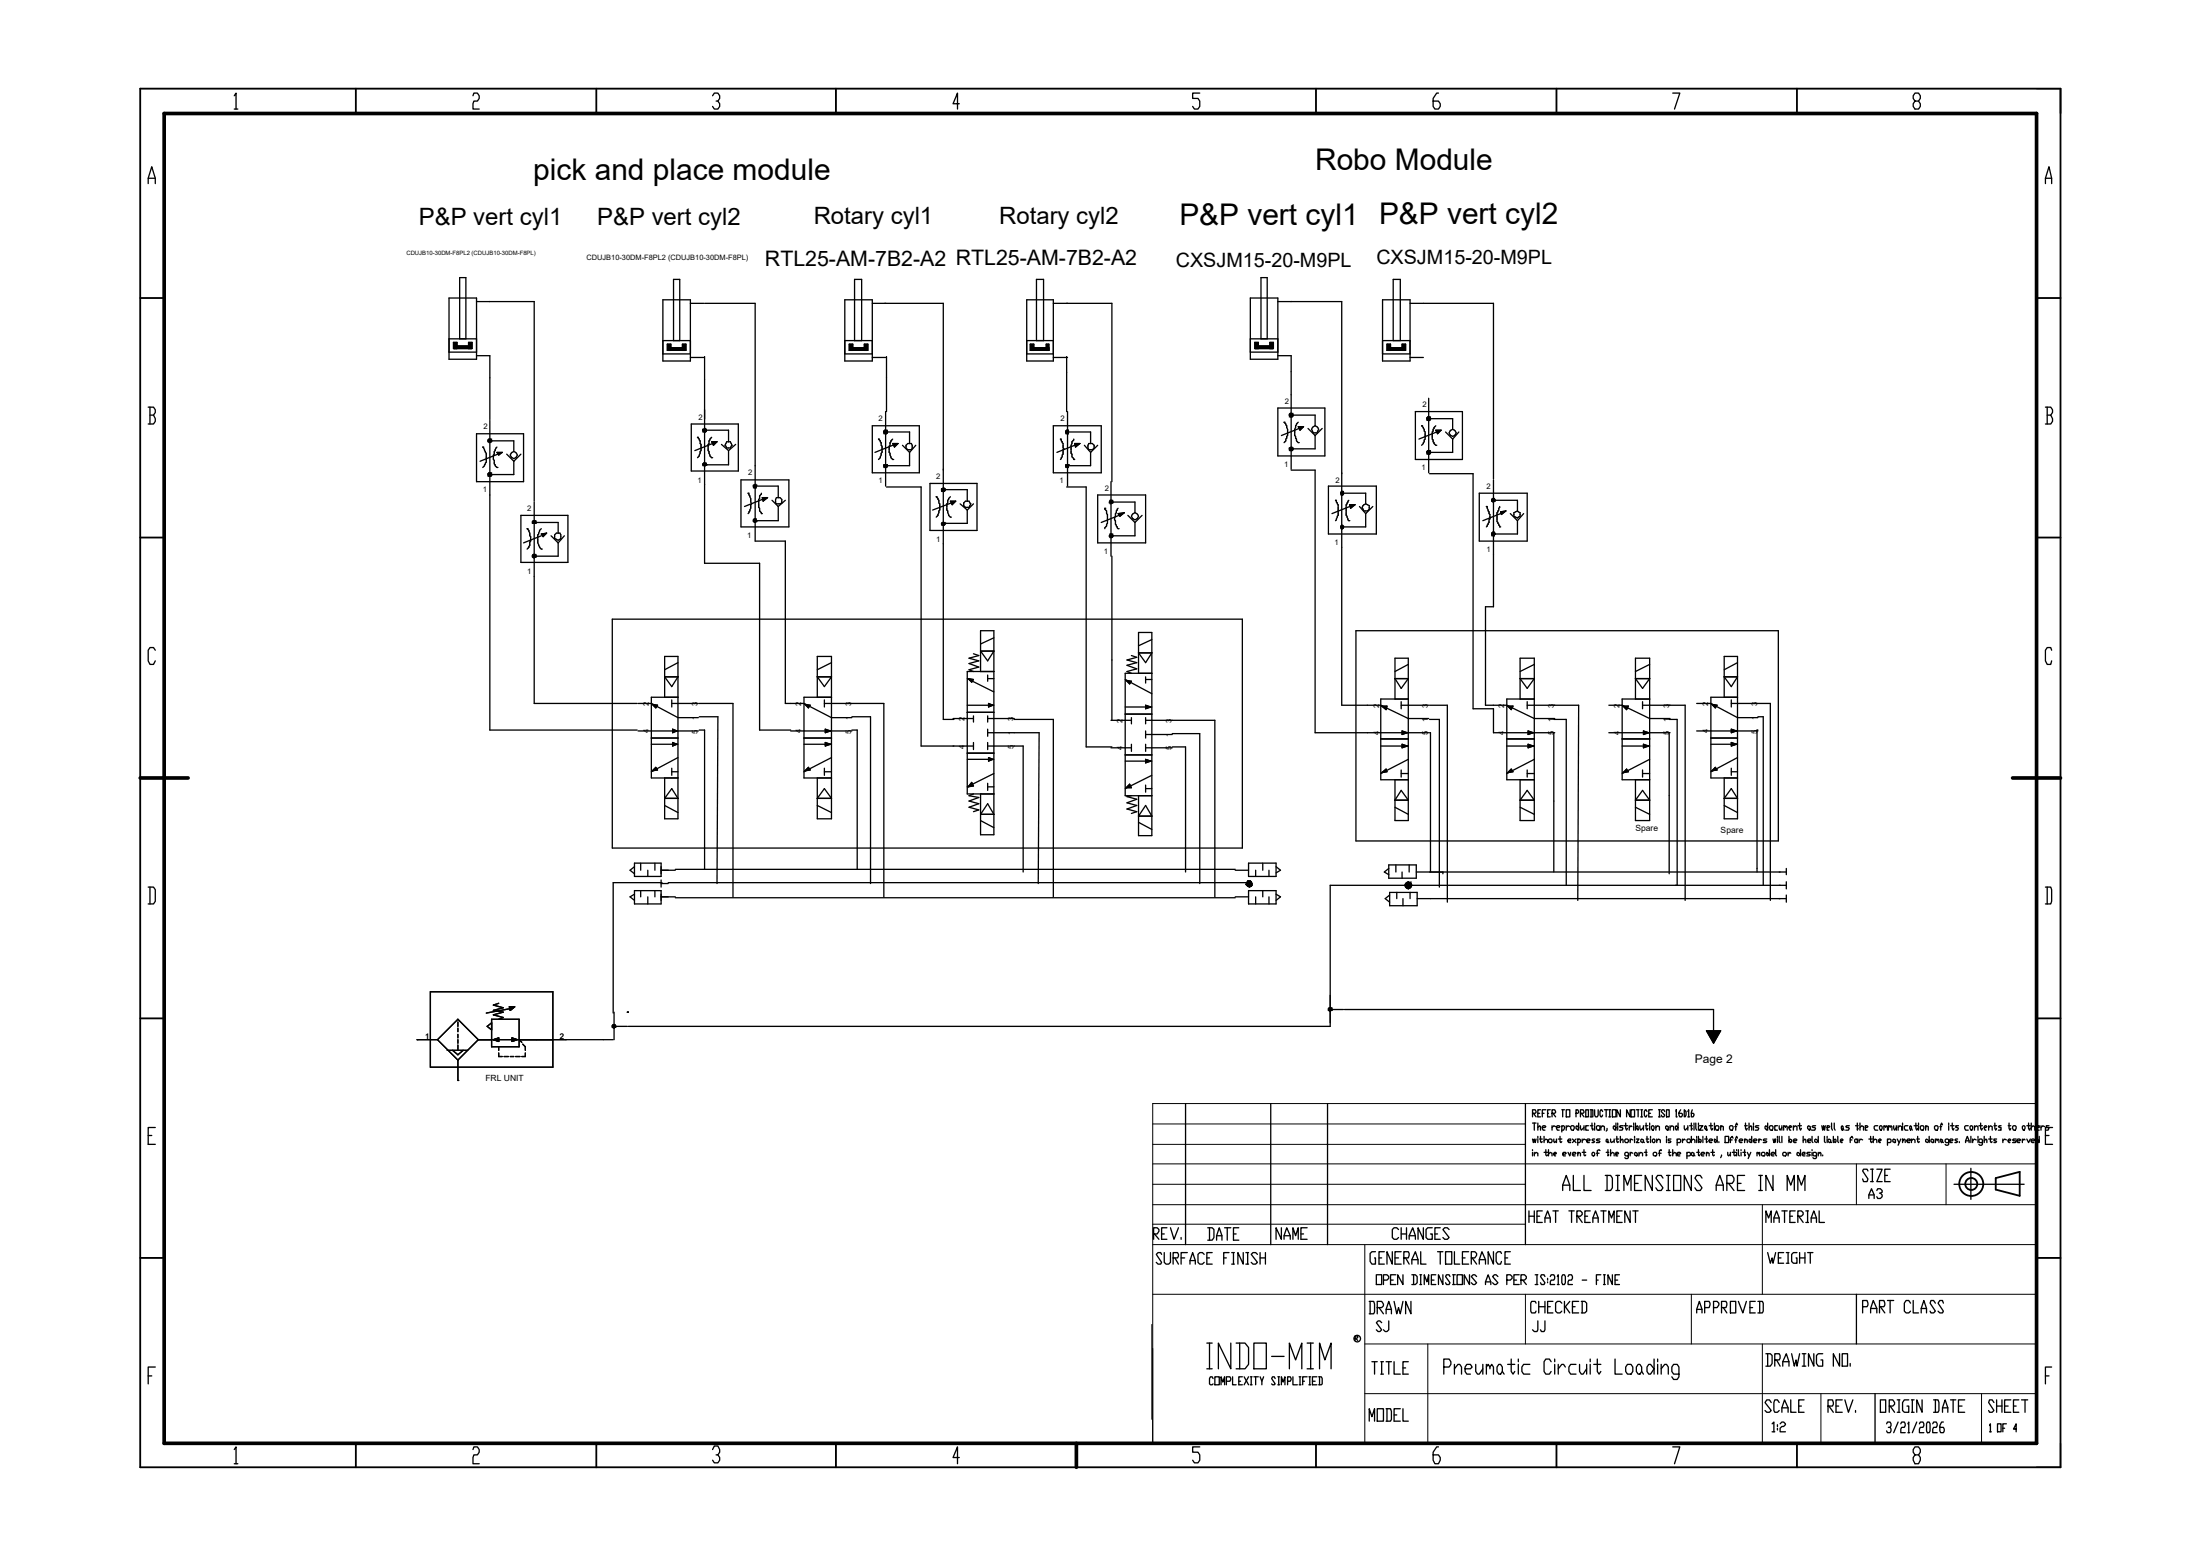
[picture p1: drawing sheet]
<svg xmlns="http://www.w3.org/2000/svg" width="420mm" height="297mm" viewBox="0 0 420 297" stroke-linecap="round" stroke-linejoin="round" font-family="sans-serif">
<!-- layer: MainLayer -->
<g fill="none" stroke="#000" stroke-width=".25">
<path d="M85.7 56.9h5.2v11.7h-5.2zM90.9 57.6h11v38.1M126.5 57.2h5.2v11.7h-5.2zM131.7 57.9h2.6M134.5 57.9h9.6v45.4h5.8v31h3.5l5.3 2.7h3.9M161.2 57.2h5.3v11.7h-5.3zM166.5 57.9h13.5v79.4h2M195.9 57.2h5.1v11.7h-5.1zM201 57.9h11.2v34M238.6 56.9h5.2v11.7h-5.2zM243.8 57.6h12.2v77h7.5l5.2 2.5h3.9M263.8 57.2h5.3v11.7h-5.3z"/>
<path d="M269.1 57.9h15.9v33.5M85.7 64.7h5.2M85.7 67.2h5.2M86.7 66.5v-.5h3.2v.5M87.2 66.5v-1.1h-.7v1.1h3.6v-1.1h-.7v1.1M87.7 64.7v-11.7h1.2v11.7M90.9 67.9h2.6v12.2M126.5 65h5.2M126.5 67.6h5.2M127.5 66.9v-.5h3.2v.5M128 66.9v-1.2h-.7v1.2h3.6v-1.2h-.7v1.2M128.5 65v-11.7h1.2v11.7"/>
<path d="M131.7 68.2h2.6M134.5 68.1v39.4h10.4v31.9h6M161.2 65h5.3M161.2 67.6h5.3M162.2 66.9v-.5h3.2v.5M162.7 66.9v-1.2h-.6v1.2h3.5v-1.2h-.7v1.2M163.1 65v-11.7h1.3v11.7M166.5 68.2h2.5M169 78.6v14.2M169.2 68.1v10.5M195.9 65h5.1M195.9 67.6h5.1"/>
<path d="M197.3 66.9v-1.2h-.7v1.2h3.6v-1.2h-.6v1.2M197.8 65v-11.7h1.3v11.7M200.2 66.4h-3.4v.5M201 68.2h2.7M203.5 68.1v10.5M203.7 78.6v14.2M238.6 64.7h5.2M238.6 67.2h5.2M239.6 66.5v-.5h3.2v.5M240.1 66.5v-1.1h-.7v1.1h3.6v-1.1h-.7v1.1M240.6 64.7v-11.7h1.2v11.7M243.8 67.9h2.6v21.7"/>
<path d="M243.8 77.9h9v9.1h-9zM246.2 79.4l-.2 .2M246.4 79.2h4.6v2.1M246.5 78.9h-.3l-.2 .2v.3M246.7 79.1v.3l-.2 .2h-.3M246.7 78.9l-.2 .2M263.8 65h5.3M263.8 67.6h5.3M264.8 66.9v-.5h3.3v.5M265.3 66.9v-1.2h-.6v1.2h3.5v-1.2h-.7v1.2M265.9 65v-11.7h1.3v11.7M269.1 68.2h2.5"/>
<path d="M270.1 78.6h9v9.1h-9zM272.6 76v14.2M272.6 79.9h4.6v2M272.8 79.6h-.3l-.2 .1v.4M273 79.7v.4l-.2 .2h-.3M273 79.6l-.2 .1M90.9 82.8h9v9.1h-9zM92.1 85.3h.1M92.1 85.3l.7 1.2v1.7l-.7 1M93.3 90.8l-.2 .1M93.5 80.3v59.1h28.1M93.5 84.1h4.5v2.1"/>
<path d="M93.5 84.3l-.2 .2M93.6 83.8h-.3l-.2 .2v.3h.2M93.6 90.2h-.3l-.2 .2v.4M93.8 84v.3l-.3 .2M93.8 90.4v.4l-.2 .1h-.3M93.8 90.2l-.2 .2M93.8 83.8l-.2 .2M94.8 89.2h.1M94.8 85.3l-.5 .9v.5l-.2 .2 .2 1.7 .5 .6M94.8 86.3h1l-.6 .6zM95 86.7l-3.4 1.3M96.7 86.7l1.3 1.3"/>
<path d="M98 88v2.6h-4.5M99.4 98.4h9v8.9h-9zM99.4 86.7l-1.4 1.3M101.9 95.8v38.5h19.7M101.9 99.7h4.6v2.1M102.1 99.4h-.3l-.2 .2v.3h.7v-.3M102.3 99.4l-.2 .2M131.9 80.9h9v9h-9zM133.1 83.5h.1M133.1 83.5l.3 .3 .2 .3v.6l.2 .1v1.2l-.2 .2-.2 .8-.3 .4M134.1 88.7h.1M134.3 82.3l-.2 .2"/>
<path d="M134.3 88.7l-.2 .2M134.5 82.1h4.5v2.2M134.5 81.8l-.4 .1v.4M134.6 81.9h.2v.4l-.2 .2h-.3M134.6 81.8l-.1 .1M134.6 88.4h-.3l-.2 .3M134.8 88.7h.1M134.8 88.6v.1M134.8 88.4l-.2 .2M134.8 88.7l-.2 .2h-.3M135.8 87.4h.1M135.8 84.3h1l-.7 .7z"/>
<path d="M135.8 83.5l-.3 .3-.2 .3v.6l-.2 .1v1.2l.2 .2 .2 .8 .3 .4M136 84.7l-3.4 1.3M137.7 84.8l1.3 1.2M138.7 84.3h.7l.3 .7-.3 .5h-.7l-.4-.5zM139 86v2.7h-4.5M140.4 84.8l-1.4 1.2M141.4 91.6h9.1v9h-9.1zM142.7 94.1h.1M142.7 94.1l.6 1.1v.6l.1 .4-.1 .1v.7l-.2 .5-.4 .5M143.9 99.6h-.1v-.4l.1-.2h.4v.6M143.9 93l-.1 .1M144.1 92.8h4.4v2.2"/>
<path d="M144.1 92.4l-.3 .2v.4M144.1 99.6l-.2 .1M144.3 92.6h.1M144.3 99.6h.1M144.3 92.6v.5h-.4M144.3 92.4l-.2 .2M144.3 99.6l-.2 .1M145.3 98h.1M145.3 94.1l-.4 .5v.6l-.1 .1v1.5l.1 .2v.5l.4 .5M145.5 95h1l-.9 .7zM145.5 95.3l-3.4 1.4M147.3 95.5l1.2 1.2"/>
<path d="M148.2 95h.6l.4 .3v.7l-.4 .2h-.6l-.2-.2v-.7zM148.5 96.7v2.7h-4.4M149.9 95.5l-1.4 1.2M166.5 81.3h8.9v8.9h-8.9zM167.6 83.8h.1M167.6 83.8l.5 .7v.5l.2 .2v1.1l-.2 .2-.1 .9-.4 .3M168.7 89.1v-.4h.6v.4l-.1 .1h-.4M168.8 89.1l-.1 .1M168.8 82.6l-.1 .2M169 82.5h4.6v2.2M169.2 82.1h-.4l-.1 .2v.3M169.2 93h6.6v49.4h10"/>
<path d="M169.3 82.3v.3l-.1 .2h-.4M169.3 82.1l-.1 .2M170.3 87.7h.1M170.3 84.7h1.1l-.7 .6zM170.3 83.8l-.5 .7v.5l-.1 .2v1.1l.1 .2 .2 .9 .3 .3M170.3 85l-3.3 1.3M172.2 85l1.4 1.3M173.2 84.7h.7l.2 .3v.5l-.2 .3h-.7l-.3-.3v-.5zM173.6 86.3v2.6h-4.6M174.8 85l-1.2 1.3M177.5 92.3h8.9v9h-8.9zM178.6 94.8h.1"/>
<path d="M178.6 94.8l.6 .7v.5l.1 .2v1.2l-.1 .1-.2 .9-.4 .3M179.7 99.9h.1M179.7 99.9v.2M179.8 93.6l-.1 .2M180 93.5h4.6v2.2M180 93.1l-.3 .2v.3M180.2 99.7h-.4l-.1 .2M180.2 93.3h.1v.3l-.1 .2h-.4M180.2 93.1l-.2 .2M180.3 99.9h.1M180.3 99.9l-.1 .3h-.4M180.3 99.7l-.1 .2"/>
<path d="M181.4 98.7h.1M181.4 94.8l-.6 .7v.5l-.1 .2v1.2l.1 .1 .2 .9 .4 .3M181.4 95.7h1l-.7 .6zM181.5 96l-3.5 1.4M183.2 96.2l1.4 1.2M184.2 95.7h.7l.4 .5-.4 .6h-.7l-.3-.3v-.5zM184.6 97.4v2.5h-4.6M185.8 96.2l-1.2 1.2M201 81.3h9.1v8.9h-9.1zM202.4 83.8h.1M202.4 83.8l.5 .9v.8l.1 .2-.1 .1v.9l-.5 1M203.4 82.6v-.3l.1-.2h.4v.7h-.4"/>
<path d="M203.5 93h3.8v49.6h4.9M203.5 82.6l-.1 .2M203.5 89.1l-.1 .1M203.7 82.5h4.4v2.2M203.9 88.7h.1M203.9 88.7h-.5v.4M203.9 88.7v.5h-.4M204.9 87.7h.1M204.9 83.8l-.3 .5-.2 .7v1.5l.2 .2v.5l.3 .5M205.1 84.7h1l-.9 .6zM205.1 85l-3.4 1.3M206.9 85l1.2 1.3"/>
<path d="M207.8 84.7h.6l.4 .3v.5l-.4 .3h-.6l-.2-.3v-.5zM208.1 86.3v2.6h-4.4M209.5 94.5h9.1v9.1h-9.1zM209.5 85l-1.4 1.3M210.8 97h.1M210.8 97l.4 .5v.5l.1 .2v1.7l-.5 1M211.8 96h.1M211.8 95.8l-.1 .2M212 91.9v14.3M212 95.8h4.6v2.1M212 96l-.2 .2M212.2 95.5h-.4l-.1 .3"/>
<path d="M212.3 95.7v.3l-.3 .2M212.3 95.5l-.1 .2M213.4 97l-.4 .5-.3 1.4v.3l.2 .2v.7l.5 .8M213.4 98l1.1-.1-.8 .6zM213.5 98.4l-3.4 1.3M215.2 98.4l1.4 1.3M216.6 99.7v2.6h-4.6M217.9 98.4l-1.3 1.3M245 80.6h.1M245 80.6l.5 .7 .2 .6v1.2l-.3 .7v.3l-.4 .4M246.2 85.8l-.2 .2M246.4 89.7h4.6v50.2h21.6"/>
<path d="M246.4 85.3l-.4 .2v.3M246.5 85.5h.2v.3l-.2 .2h-.3M246.5 85.3l-.1 .2M247.7 84.5h.1M247.7 80.6l-.5 .7-.1 .6v1.2l.3 .7v.3l.3 .4M247.7 81.4h1.1l-.7 .7zM247.9 81.8l-3.4 1.3M249.6 81.8l1.4 1.3M250.4 81.6l.2-.2a.68 .68 0 0 1 1 .5l-.3 .7h-.7l-.3-.7zM251 83.1v2.6h-4.6M252.3 81.8l-1.3 1.3M253.5 92.8h9.1v9.1h-9.1z"/>
<path d="M254.8 95.5h.1M254.8 95.5l.6 .8v2.1l-.6 1M256 93.8h.1M256 94.5h.1M256 93.8h.2M256 94.1h4.6v2.1M256 93.8l-.1 .2v.3M256 94.3l-.1 .2M256.4 94v.3l-.4 .2M256.4 93.8l-.2 .2M257.4 99.4h.1M257.4 95.5l-.5 .8v2.1l.5 1"/>
<path d="M257.6 96.3h1l-.9 .7zM257.6 96.7l-3.4 1.3M259.4 96.7l1.2 1.3M260.1 96.5l.5-.3 .7 .3v.7l-.4 .3h-.6l-.4-.7zM260.6 98v2.6h-4.6M262 96.7l-1.4 1.3M271.3 81.3h.1M271.3 81.3l.3 .3 .3 .9v1.3l-.3 .9-.3 .3M272.5 86.5l-.2 .2M272.5 80.1l-.2 .2M272.8 90.4h8.3v44.9h3.9v4.6h11.7M272.8 86h-.3l-.2 .2v.3"/>
<path d="M273 86.2v.3l-.2 .2h-.3M273 86l-.2 .2M274 85h.1M274 82.1h1l-.7 .7zM274 81.3l-.4 .3-.3 .9v1.3l.3 .9 .4 .3M274.2 82.5l-3.4 1.3M275.8 82.5l1.4 1.3M277.2 83.8v2.5h-4.6M278.4 82.5l-1.2 1.3M282.3 94.1h9.1v9.2h-9.1zM283.6 96.7h.1M283.6 96.7l.7 1.5-.2 1.5-.5 .9"/>
<path d="M285 91.6v24.2h-1.5v18.8h4l5.3 2.5h3.9M285 95.5h4.6v2M285 95.7l-.2 .1M285.2 95.7h.1M285.2 95.3v-.1h-.4l-.2 .1v.4h.2M285.3 95.3l-.1 .2M285.3 95.5l-.3 .3M286.2 96.7l-.2 .7-.3 .5v1.7l.5 1M286.3 97.7l1.1-.2-.9 .7zM286.3 98l-3.3 1.4M288.2 98l1.4 1.4M288.9 97.9l.7-.4 .5 .4v.6l-.5 .4-.7-.4z"/>
<path d="M289.6 99.4v2.5h-4.6M290.7 98l-1.1 1.4M100.6 100.9h.1M100.6 100.9l.3 .4 .2 1 .2 .1-.2 1.7-.5 .7M101.9 106.3l-.1 .2M102.1 105.8h-.3l-.2 .2v.3h.2M102.3 106v.3l-.4 .2M102.3 105.8l-.2 .2M103.3 104.8h.1M103.3 100.9l-.3 .4-.4 .8v1.5l.4 .9 .3 .3M103.3 101.9l1-.1-.7 .6zM103.3 102.3l-3.4 1.3"/>
<path d="M105.2 102.3l1.3 1.3M106.2 101.8h.6l.2 .3v.7l-.5 .3-.7-.3v-.7zM106.5 103.6v2.6h-4.6M107.7 102.3l-1.2 1.3M116.8 118.2h120.3v43.7h-120.3zM179.8 100.1l-.1 .1M211.8 102.3l-.1 .1M212.2 106.2v31.3M212.2 101.9h-.4l-.1 .4M212.3 101.9l-.1 .2M212.3 102.1v.3l-.1 .2h-.4v-.2M213.4 100.9h.1"/>
<path d="M256 100.9h.1M256 100.7l-.1 .2M256.2 100.4h.2v.3l-.4 .2M256.2 100.2l-.3 .2v.3M284.8 102.1l-.2 .2M285.2 101.8v-.2h-.4l-.2 .2v.3M285.3 101.9l-.1 .4h-.4M285.3 101.8l-.1 .1M286.2 100.6h.1M121.8 134.3h2.5l5.1 2.7h3.9M121.8 139.5h11.5M124.5 134.4l1 .2-.4 .5z"/>
<path d="M126.8 133.1v-7.8h2.6v31h-2.6v-7.8M126.8 129.2h2.6l-1.2 1.9zM128.2 134.3h5.1M128.2 133.6v1.3M128.4 139.2l.8 .3-.8 .4zM129.4 133.1h-5.1v15.4h5.1M129.4 126.5l-2.6 1.3M133.4 134.3h6.5v36.9M133.4 139.4h1.1v26.5M133.4 136.8h3.6l-.2 31.8M150.9 139.5h11.7M153.6 134.4l1 .2-.3 .5z"/>
<path d="M156 133.1v-7.8h2.7v31h-2.7v-7.8M156 129.2h2.7l-1.4 1.9zM157.3 134.3h11.4v36.9M157.3 133.6v1.3M157.5 139.2l1 .3-1 .4zM158.7 133.1h-5.3v15.4h5.3M158.7 126.5l-2.7 1.3M162.6 139.4h1v26.5M162.6 136.8h3.5v31.8M181.9 137.1h3.9M184.6 134.6h5.1M184.6 136h5.1"/>
<path d="M184.6 129.5l5.1 2.6M184.7 129.5l1.1 .2-.4 .5zM185.8 136.6v1.2M185.8 124.8l1 .3-1.9 .5 1.9 .5-1.9 .6 1.9 .6-1.9 .5 .9 .4M187.1 128.2v-7.8h2.6v38.9h-2.6v-7.8M187.1 124.3h2.6l-1.2 1.8zM188.5 139.9h9.8l-.2 28.7M188.5 137.1h5M188.5 129.5h1.2M188.5 128.9v1.1M188.5 136.6v1.2M188.5 139.2v1.3"/>
<path d="M188.6 134.3l.9 .3-.9 .3zM189.7 128.2h-5.1v23.3h5.1M189.7 121.7l-2.6 1.2M193.5 137.3h7.5v33.9M212 137.5h3.9M214.7 136.3h5.1M214.7 129.7l5.1 2.7M214.7 134.9h5.1M214.9 129.9l1 .1-.3 .5zM215.9 137v1.2M215.9 125.1l1 .4-1.8 .5 1.8 .5-1.8 .5 1.8 .7-1.8 .5 .8 .3M217.3 128.5v-7.8h2.5v38.8h-2.5v-7.6"/>
<path d="M217.3 124.6h2.5l-1.2 1.9zM218.6 137.5h13.2v33.7M218.6 129.7h1.2M218.6 129.2v1.2M218.6 134.6l1 .3-1 .4zM218.6 137v1.2M218.6 139.5v1.4M219.8 128.5h-5.1v23.4h5.1M219.8 122.1l-2.5 1.2M258.7 120.4h80.6v40.1h-80.6zM263.7 134.8h1l-.2 .7zM266.2 133.4v-7.8h2.5v31h-2.5v-7.8"/>
<path d="M266.2 129.5h2.5l-1.3 1.9zM267.4 134.6h5.2M267.4 133.9v1.4M267.5 139.5l1.1 .4-1.1 .3zM268.7 133.4h-5.2v15.4h5.2M268.7 126.8l-2.5 1.4M272.8 139.9h.2v26.5M272.8 137.3h1.9v32M272.8 134.6h3.4v37.6M287.7 134.8h1l-.3 .7zM290.1 133.4v-7.8h2.7v31h-2.7v-7.8M290.1 129.5h2.7l-1.4 1.9z"/>
<path d="M291.4 134.6h9.8l-.1 37.3M291.4 133.9v1.4M291.6 139.5l1 .4-1 .3zM292.8 133.4h-5.3v15.4h5.3M292.8 126.8l-2.7 1.4M296.5 137.3h2.4v31.7M296.5 139.9v26.5M307 139.9h11.7M307 134.6h2.5l5.3 2.5h3.9M309.7 134.8h1l-.3 .7zM312.1 133.4v-7.8h2.7v31h-2.7v-7.8M312.1 129.5h2.7l-1.4 1.9z"/>
<path d="M313.4 134.6h8.2v37.3M313.4 133.9v1.4M313.6 139.5l1 .4-1 .3zM314.8 133.4h-5.3v15.4h5.3M314.8 126.8l-2.7 1.4M318.5 137.3h1.5v31.7M318.5 139.9v26.9M323.8 134.3h2.7l5.1 2.7h3.8M323.8 139.5h11.6M326.6 134.4l1.1 .2-.4 .5zM329 133.1v-7.8h2.6v31h-2.6v-7.8M329 129.2h2.6l-1.2 1.9z"/>
<path d="M330.4 134.3h7.4v37.6M330.4 133.6v1.3M330.4 139.2l1 .3-1 .4zM331.6 133.1h-5.1v15.4h5.1M331.6 126.5l-2.6 1.3M335.4 139.4h-.1v27M335.4 136.8h1.1v32.2M124.3 140.9h5.1M124.3 142.1h5.1M124.5 147.1l.6-.6 .4 .5zM126.8 153.7l2.6 1.4M128.2 146.6v1.4"/>
<path d="M128.2 147.3h1.2M128.2 150.5l1.2 1.9h-2.6zM128.4 141.7l.8 .4-.8 .3zM129.4 144.6l-5.1 2.7M153.4 140.9h5.3M153.4 142.1h5.3M153.6 147.1l.7-.6 .3 .5zM156 153.7l2.7 1.4M157.3 147.3h1.4M157.3 150.5l1.4 1.9h-2.7zM157.3 146.6v1.4M157.5 141.7l1 .4-1 .3z"/>
<path d="M158.7 144.6l-5.3 2.7M184.6 143.8h5.1M184.6 144.9h5.1M185.4 149.3l.4 .7-1.1 .2zM185.8 141.7v1.4M185.8 151.5l-.9 .4 1.9 .3-1.9 .7 1.9 .5-1.9 .7 1.9 .5-1 .3M187.1 156.6l2.6 1.4M188.5 142.4h6.7v24M188.5 141.7v1.4M188.5 149.5v1.4M188.5 150.2h1.2M188.5 153.4l1.2 2h-2.6z"/>
<path d="M188.6 144.6l.9 .3-.9 .4zM189.7 147.6l-5.1 2.6M212 142.7h3.9M214.7 144.1h5.1M214.7 145.3h5.1M214.9 150.4l.7-.7 .3 .7zM215.9 142.1v1.3M215.9 151.9l-.8 .2 1.8 .5-1.8 .6 1.8 .5-1.8 .7 1.8 .5-1 .4M217.3 157l2.5 1.3M218.6 142.7h5.1M218.6 140.2h5.1M218.6 142.1v1.3"/>
<path d="M218.6 144.9l1 .4-1 .3zM218.6 149.8v1.4M218.6 150.5h1.2M218.6 153.7l1.2 2.1h-2.5zM219.8 148l-5.1 2.5M223.7 142.6h2.5v23.8M223.7 140h5.2v28.6M263.5 141h5.2M263.5 142.4h5.2M263.7 147.5l.8-.7 .2 .5zM266.2 154.1l2.5 1.3M267.4 147v1.3"/>
<path d="M267.4 147.6h1.3M267.4 150.9l1.3 1.8h-2.5zM267.5 142.1l1.1 .3-1.1 .3zM268.7 144.9l-5.2 2.7M287.5 141h5.3M287.5 142.4h5.3M287.7 147.5l.7-.7 .3 .5zM290.1 154.1l2.7 1.3M291.4 147.6h1.4M291.4 150.9l1.4 1.8h-2.7zM291.4 147v1.3M291.6 142.1l1 .3-1 .3z"/>
<path d="M292.8 144.9l-5.3 2.7M309.5 141h5.3M309.5 142.4h5.3M309.7 147.5l.7-.7 .3 .5zM312.1 154.1l2.7 1.3M313.4 147.6h1.4M313.4 150.9l1.4 1.8h-2.7zM313.4 147v1.3M313.6 142.1l1 .3-1 .3zM314.8 144.9l-5.3 2.7M326.5 140.9h5.1M326.5 142.1h5.1"/>
<path d="M326.6 147.1l.7-.6 .4 .5zM329 153.7l2.6 1.4M330.4 147.3h1.2M330.4 150.5l1.2 1.9h-2.6zM330.4 141.7l1 .4-1 .3zM330.4 146.6v1.4M331.6 144.6l-5.1 2.7M121.1 164.8h5.1v2.5h-5.1zM121.1 170h5.1v2.5h-5.1zM121.1 170.7l-.9 .5 .9 .7M121.1 165.4l-.9 .7 .9 .7M122.3 164.8v1.3"/>
<path d="M122.3 170v1.2M123.6 166.1v1.2M123.6 171.2v1.3M125 164.8v1.3M125 170v1.2M126.2 168.6h1.3M126.2 168v1.3M126.2 166.1h2.7M126.2 171.2h2.7M126.3 168.5h-9.3v24.9M127.5 168.5h111.3v.5M128.9 171.4h106.8"/>
<path d="M128.9 165.9h106.8M235.7 166.1h2.6M235.7 171.2h2.6M238.1 168.1h.5a.65 .65 0 0 1 .2 1.1l-.4 .1-.7-.5zM238.3 170h5.2v2.5h-5.2zM238.3 164.8h5.2v2.5h-5.2zM239.6 166.1v1.2M239.6 171.2v1.3M241 164.8v1.3M241 170v1.2M242.1 166.1v1.2M242.1 171.2v1.3"/>
<path d="M243.5 165.4l.8 .7-.8 .5M243.5 170.7l.8 .5-.8 .7M265 165.1h5.3v2.5h-5.3zM265 165.8l-.8 .6 .8 .6M265.2 170.3h5.2v2.6h-5.2zM265.2 170.8l-.9 .7 .9 .7M266.4 165.1v1.3M266.5 170.3v1.2M267.5 166.4v1.2M267.7 171.5v1.4M268.1 169h-14.3v26.9h-133.9M268.9 165.1v1.3"/>
<path d="M269.1 170.3v1.2M269.2 168.3v.7h71.7M270.3 166.4h70.6M270.4 171.5h70.5M275.3 166.4v.4M340.9 165.8v1.2M340.9 168.3v1.4M340.9 170.8v1.4M79.6 198.4h.1M79.6 198.4h3.9M82.1 189.3h23.4v14.4h-23.4zM83.5 198.4l3.9-3.8 3.9 3.8"/>
<path d="M83.5 198.4l3.9 3.9M87.4 195.1v.8M87.4 196.2v.7M87.4 197.4v.7M87.4 198.4v.7M87.4 199.5v1M91.3 198.4h6.4M91.3 198.4l-3.9 3.9M93.8 194.6h5.3v5.2h-5.3zM93.8 195.2l-.8 .7 .8 .7M94.1 198.4l1.1-.3v.7zM95.2 191.5l-1.1 .3 1.9 .6-1.9 .5 1.9 .3-1.9 .5 1.9 .5-.8 .4"/>
<path d="M95.2 199.8v.7M97.2 192.2h1l-.8 .7zM97.4 192.5l-4.6 .9M97.7 198.1l1 .3-1 .4zM99.7 199.3l.5 .5v.7M102.3 198.4h.1M117 198.4h-17.9l.5 .6M117.2 195.9h2.5M117.2 193.2v5.2M117.2 196.1l-.2 .1M117.3 196.1h.1M117.3 195.7v-.1h-.3l-.2 .1v.4h.2"/>
<path d="M117.5 195.9l-.3 .3M117.5 195.7l-.2 .2M119.7 193.2h.1M253.8 192.7h2.6M253.8 192.9l-.1 .1M254 192.4h-.3l-.2 .1v.4h.2M254.2 192.5v.4l-.4 .1M254.2 192.4l-.2 .1M256.5 192.7h70.5v4.1M325.6 196.8h2.7l-1.3 2.3zM85.3 200.5h3.9M86.4 200.5l1 .8 1-.8"/>
<path d="M87.4 206.2h.1M87.4 202.3v3.9M95.2 201v.7h.6M96.2 201.7h.8M97.4 201.7h.6M98.4 201.7h.8M100.2 201v.7h-.6"/>
<circle cx="98" cy="86.8" r=".63"/>
<circle cx="216.6" cy="98.5" r=".63"/>
<circle cx="277.2" cy="82.6" r=".63"/>
<circle cx="268.7" cy="169" r=".63"/>
</g>
<!-- layer: 0 -->
<g fill="none" stroke="#000" stroke-width=".19">
<path d="M86.5 65.4h.7v1.1h-.7zM86.7 66h3.2v.5h-3.2zM89.4 65.4h.7v1.1h-.7zM127.3 65.7h.7v1.2h-.7zM127.5 66.4h3.2v.5h-3.2zM130.2 65.7h.7v1.2h-.7zM162.1 65.7h.6v1.2h-.6zM162.2 66.4h3.2v.5h-3.2zM164.9 65.7h.7v1.2h-.7zM196.6 65.7h.7v1.2h-.7zM196.8 66.4h3.4v.5h-3.4zM199.6 65.7h.6v1.2h-.6z"/>
<path d="M239.4 65.4h.7v1.1h-.7zM239.6 66h3.2v.5h-3.2zM242.3 65.4h.7v1.1h-.7zM264.7 65.7h.6v1.2h-.6zM264.8 66.4h3.3v.5h-3.3zM267.5 65.7h.7v1.2h-.7zM93.1 84a.42 .42 0 0 1 .7 0v.3l-.3 .2-.4-.2zM94.8 86.3h1l-.6 .6zM101.6 99.6a.42 .42 0 0 1 .7 0v.3h-.7zM134.1 81.9l.4-.1 .3 .1v.4a.42 .42 0 0 1-.7 0zM134.1 88.6a.42 .42 0 0 1 .7 0v.1a.42 .42 0 0 1-.7 0zM135.8 84.3h1l-.7 .7z"/>
<path d="M143.8 92.6l.3-.2 .2 .2v.5h-.4l-.1-.1zM143.8 99.2l.1-.2h.4v.6l-.2 .1-.3-.1zM145.5 95h1l-.9 .7zM168.7 88.7h.6v.4a.42 .42 0 0 1-.6 0zM170.3 84.7h1.1l-.7 .6zM179.7 93.3l.3-.2 .3 .2v.3a.42 .42 0 0 1-.6 0zM181.4 95.7h1l-.7 .6zM203.4 82.3l.1-.2h.4v.7h-.4l-.1-.2zM203.4 88.7h.5v.5h-.4l-.1-.1zM205.1 84.7h1l-.9 .6zM213.4 98l1.1-.1-.8 .6zM246 85.5l.4-.2 .3 .2v.3a.42 .42 0 0 1-.7 0z"/>
<path d="M247.7 81.4h1.1l-.7 .7zM255.9 94l.3-.2a.42 .42 0 0 1 0 .7l-.3-.2zM257.6 96.3h1l-.9 .7zM274 82.1h1l-.7 .7zM284.6 95.3l.2-.1h.4l.1 .3-.3 .3-.4-.1zM286.3 97.7l1.1-.2-.9 .7zM101.6 106a.42 .42 0 0 1 .7 0v.3l-.4 .2-.3-.2zM103.3 101.9l1-.1-.7 .6zM211.8 101.9h.4a.42 .42 0 0 1 0 .7h-.4l-.1-.3zM255.9 100.4h.1v-.2l.4 .2v.3l-.2 .2-.3-.2zM284.6 101.8l.2-.2h.4l.1 .3-.1 .4h-.4l-.2-.2zM124.5 134.4l1 .2-.4 .5z"/>
<path d="M128.4 139.2l.8 .3-.8 .4zM153.6 134.4l1 .2-.3 .5zM157.5 139.2l1 .3-1 .4zM184.7 129.5l1.1 .2-.4 .5zM188.6 134.3l.9 .3-.9 .3zM214.9 129.9l1 .1-.3 .5zM218.6 134.6l1 .3-1 .4zM263.7 134.8h1l-.2 .7zM267.5 139.5l1.1 .4-1.1 .3zM287.7 134.8h1l-.3 .7zM291.6 139.5l1 .4-1 .3zM309.7 134.8h1l-.3 .7z"/>
<path d="M313.6 139.5l1 .4-1 .3zM326.6 134.4l1.1 .2-.4 .5zM330.4 139.2l1 .3-1 .4zM125.1 146.5l.4 .5-1 .1zM128.4 141.7l.8 .4-.8 .3zM154.3 146.5l.3 .5-1 .1zM157.5 141.7l1 .4-1 .3zM185.4 149.3l.4 .7-1.1 .2zM188.6 144.6l.9 .3-.9 .4zM214.9 150.4l.7-.7 .3 .7zM218.6 144.9l1 .4-1 .3zM263.7 147.5l.8-.7 .2 .5z"/>
<path d="M267.5 142.1l1.1 .3-1.1 .3zM288.4 146.8l.3 .5-1 .2zM291.6 142.1l1 .3-1 .3zM310.4 146.8l.3 .5-1 .2zM313.6 142.1l1 .3-1 .3zM327.3 146.5l.4 .5-1.1 .1zM330.4 141.7l1 .4-1 .3zM238.1 168.1h.5a.65 .65 0 0 1 .2 1.1 .76 .76 0 0 1-1.1-.4zM94.1 198.4l1.1-.3v.7zM97.2 192.2h1l-.8 .7zM97.7 198.1l1 .3-1 .4zM116.8 195.7l.2-.1h.3l.2 .3-.3 .3-.4-.1z"/>
<path d="M253.5 192.5a.42 .42 0 0 1 .7 0v.4l-.4 .1-.3-.1zM325.6 196.8h2.7l-1.3 2.3zM220 214.5h71.1"/>
<circle cx="246.4" cy="79.2" r=".37"/>
<circle cx="272.6" cy="79.9" r=".37"/>
<circle cx="93.4" cy="90.6" r=".37"/>
<circle cx="169" cy="82.5" r=".37"/>
<circle cx="180" cy="100" r=".32"/>
<circle cx="212" cy="95.8" r=".3"/>
<circle cx="272.6" cy="86.3" r=".37"/>
<circle cx="268.8" cy="169" r=".63"/>
</g>
<g fill="#000">
<path d="M94.8 86.3h1l-.6 .6zM135.8 84.3h1l-.7 .7zM145.5 95h1l-.9 .7zM170.3 84.7h1.1l-.7 .6zM181.4 95.7h1l-.7 .6zM205.1 84.7h1l-.9 .6zM213.4 98l1.1-.1-.8 .6zM247.7 81.4h1.1l-.7 .7zM257.6 96.3h1l-.9 .7zM274 82.1h1l-.7 .7zM286.3 97.7l1.1-.2-.9 .7zM103.3 101.9l1-.1-.7 .6z"/>
<path d="M124.5 134.4l1 .2-.4 .5zM128.4 139.2l.8 .3-.8 .4zM153.6 134.4l1 .2-.3 .5zM157.5 139.2l1 .3-1 .4zM184.7 129.5l1.1 .2-.4 .5zM188.6 134.3l.9 .3-.9 .3zM214.9 129.9l1 .1-.3 .5zM218.6 134.6l1 .3-1 .4zM263.7 134.8h1l-.2 .7zM267.5 139.5l1.1 .4-1.1 .3zM287.7 134.8h1l-.3 .7zM291.6 139.5l1 .4-1 .3z"/>
<path d="M309.7 134.8h1l-.3 .7zM313.6 139.5l1 .4-1 .3zM326.6 134.4l1.1 .2-.4 .5zM330.4 139.2l1 .3-1 .4zM125.1 146.5l.4 .5-1 .1zM128.4 141.7l.8 .4-.8 .3zM154.3 146.5l.3 .5-1 .1zM157.5 141.7l1 .4-1 .3zM185.4 149.3l.4 .7-1.1 .2zM188.6 144.6l.9 .3-.9 .4zM214.9 150.4l.7-.7 .3 .7zM218.6 144.9l1 .4-1 .3z"/>
<path d="M263.7 147.5l.8-.7 .2 .5zM267.5 142.1l1.1 .3-1.1 .3zM288.4 146.8l.3 .5-1 .2zM291.6 142.1l1 .3-1 .3zM310.4 146.8l.3 .5-1 .2zM313.6 142.1l1 .3-1 .3zM327.3 146.5l.4 .5-1.1 .1zM330.4 141.7l1 .4-1 .3zM94.1 198.4l1.1-.3v.7zM97.2 192.2h1l-.8 .7zM97.7 198.1l1 .3-1 .4zM325.6 196.8h2.7l-1.3 2.3z"/>
<path d="M86.5 65.4h.7v1.1h-.7z" fill-rule="evenodd"/>
<path d="M86.7 66h3.2v.5h-3.2z" fill-rule="evenodd"/>
<path d="M89.4 65.4h.7v1.1h-.7z" fill-rule="evenodd"/>
<path d="M127.3 65.7h.7v1.2h-.7z" fill-rule="evenodd"/>
<path d="M127.5 66.4h3.2v.5h-3.2z" fill-rule="evenodd"/>
<path d="M130.2 65.7h.7v1.2h-.7z" fill-rule="evenodd"/>
<path d="M162.1 65.7h.6v1.2h-.6z" fill-rule="evenodd"/>
<path d="M162.2 66.4h3.2v.5h-3.2z" fill-rule="evenodd"/>
<path d="M164.9 65.7h.7v1.2h-.7z" fill-rule="evenodd"/>
<path d="M196.6 65.7h.7v1.2h-.7z" fill-rule="evenodd"/>
<path d="M196.8 66.4h3.4v.5h-3.4z" fill-rule="evenodd"/>
<path d="M199.6 65.7h.6v1.2h-.6z" fill-rule="evenodd"/>
<path d="M239.4 65.4h.7v1.1h-.7z" fill-rule="evenodd"/>
<path d="M239.6 66h3.2v.5h-3.2z" fill-rule="evenodd"/>
<path d="M242.3 65.4h.7v1.1h-.7z" fill-rule="evenodd"/>
<path d="M264.7 65.7h.6v1.2h-.6z" fill-rule="evenodd"/>
<path d="M264.8 66.4h3.3v.5h-3.3z" fill-rule="evenodd"/>
<path d="M267.5 65.7h.7v1.2h-.7z" fill-rule="evenodd"/>
<path d="M93.1 84a.42 .42 0 0 1 .7 0v.3l-.3 .2-.4-.2z" fill-rule="evenodd"/>
<path d="M101.6 99.6a.42 .42 0 0 1 .7 0v.3h-.7z" fill-rule="evenodd"/>
<path d="M134.1 81.9l.4-.1 .3 .1v.4a.42 .42 0 0 1-.7 0z" fill-rule="evenodd"/>
<path d="M134.1 88.6a.42 .42 0 0 1 .7 0v.1a.42 .42 0 0 1-.7 0z" fill-rule="evenodd"/>
<path d="M143.8 92.6l.3-.2 .2 .2v.5h-.4l-.1-.1z" fill-rule="evenodd"/>
<path d="M143.8 99.2l.1-.2h.4v.6l-.2 .1-.3-.1z" fill-rule="evenodd"/>
<path d="M168.7 88.7h.6v.4a.42 .42 0 0 1-.6 0z" fill-rule="evenodd"/>
<path d="M179.7 93.3l.3-.2 .3 .2v.3a.42 .42 0 0 1-.6 0z" fill-rule="evenodd"/>
<path d="M203.4 82.3l.1-.2h.4v.7h-.4l-.1-.2z" fill-rule="evenodd"/>
<path d="M203.4 88.7h.5v.5h-.4l-.1-.1z" fill-rule="evenodd"/>
<path d="M246 85.5l.4-.2 .3 .2v.3a.42 .42 0 0 1-.7 0z" fill-rule="evenodd"/>
<path d="M255.9 94l.3-.2a.42 .42 0 0 1 0 .7l-.3-.2z" fill-rule="evenodd"/>
<path d="M284.6 95.3l.2-.1h.4l.1 .3-.3 .3-.4-.1z" fill-rule="evenodd"/>
<path d="M101.6 106a.42 .42 0 0 1 .7 0v.3l-.4 .2-.3-.2z" fill-rule="evenodd"/>
<path d="M211.8 101.9h.4a.42 .42 0 0 1 0 .7h-.4l-.1-.3z" fill-rule="evenodd"/>
<path d="M255.9 100.4h.1v-.2l.4 .2v.3l-.2 .2-.3-.2z" fill-rule="evenodd"/>
<path d="M284.6 101.8l.2-.2h.4l.1 .3-.1 .4h-.4l-.2-.2z" fill-rule="evenodd"/>
<path d="M238.1 168.1h.5a.65 .65 0 0 1 .2 1.1 .76 .76 0 0 1-1.1-.4z" fill-rule="evenodd"/>
<path d="M116.8 195.7l.2-.1h.3l.2 .3-.3 .3-.4-.1z" fill-rule="evenodd"/>
<path d="M253.5 192.5a.42 .42 0 0 1 .7 0v.4l-.4 .1-.3-.1z" fill-rule="evenodd"/>
<circle cx="246.4" cy="79.2" r=".37"/>
<circle cx="272.6" cy="79.9" r=".37"/>
<circle cx="93.4" cy="90.6" r=".37"/>
<circle cx="169" cy="82.5" r=".37"/>
<circle cx="180" cy="100" r=".32"/>
<circle cx="212" cy="95.8" r=".3"/>
<circle cx="272.6" cy="86.3" r=".37"/>
<circle cx="268.8" cy="169" r=".63"/>
</g>
<!-- layer: BORDER -->
<g fill="none" stroke="#000" stroke-width=".35">
<path d="M26.8 16.9h366.4v263.2h-366.4zM67.9 16.9v4.8M113.8 16.9v4.8M159.5 16.9v4.8M251.1 16.9v4.8M297 16.9v4.8M342.9 16.9v4.8M26.8 56.9h4.5M26.8 102.6h4.5M26.8 194.4h4.5M388.6 194.4h4.6M380.8 224.9l4.6-1.2v4.6l-4.6-1.2z"/>
<path d="M26.8 240.1h4.5M388.6 240.1h4.6M67.9 275.5v4.6M113.8 275.5v4.6M159.5 275.5v4.6M251.1 275.5v4.6M297 275.5v4.6M342.9 275.5v4.6"/>
<circle cx="376.2" cy="226" r="2.29"/>
<circle cx="376.2" cy="226" r="1.15"/>
</g>
<path d="M31.3 21.7h357.3v253.8h-357.3zM26.8 148.5h9.1M384 148.5h9.2M205.4 275.5v4.6" fill="none" stroke="#000" stroke-width=".7"/>
<g fill="none" stroke="#000" stroke-width=".19">
<path d="M220 218.4h71.1M388.6 210.6h-168.6v64.9M220 222.2h168.6M220 226h71.1M220 229.9h168.6M220 233.7h71.1M220 237.6h168.6M260.4 237.6v37.9M336.3 229.9v17.1M354.2 222.2v7.7M371.3 222.2v7.7M219.8 252.8v18.1"/>
<path d="M220 247h168.6M260.4 256.5h128.2M272.5 256.5v18.8M291.1 247v9.5M322.7 247v9.5M336.3 256.5v19M32.7 275.5h355.9M260.4 266h128.2M347.5 266v9.5M378.1 266v9.5"/>
</g>
<path d="M393.2 16.9v4.8M226.2 210.6v27M242.5 210.6v27M253.3 210.6v27M291.1 210.6v27M372.9 226h13.3M376.1 223v5.9M354.2 247v9.5M357.8 266v9.5" fill="none" stroke="#000" stroke-width=".25"/>
<!-- layer: 0 -->
<path d="M388.6 56.9h4.6M388.6 102.6h4.6" fill="none" stroke="#000" stroke-width=".35"/>
<!-- layer: TRIM -->
<path d="M388.6 16.9h4.6v4.8M393.2 275.5v4.6h-4.6" fill="none" stroke="#000" stroke-width=".25"/>
<text font-size="6.8" x="230.3" y="261.3">INDO-MIM</text>
<g font-size="5.7">
<text x="101.8" y="34.4">pick and place module</text>
<text x="251" y="32.5">Robo Module</text>
<text x="225" y="43">P&amp;P vert cyl1 P&amp;P vert cyl2</text>
</g>
<g font-size="4.6">
<text x="79.9" y="43">P&amp;P vert cyl1</text>
<text x="114" y="43">P&amp;P vert cyl2</text>
<text x="155.3" y="42.8">Rotary cyl1</text>
<text x="190.7" y="42.7">Rotary cyl2</text>
</g>
<g font-size="4.5">
<text x="44.7" y="20.8">1</text>
<text x="90.3" y="20.8">2</text>
<text x="136" y="20.8">3</text>
<text x="181.9" y="20.8">4</text>
<text x="227.6" y="20.8">5</text>
<text x="273.5" y="20.8">6</text>
<text x="319.2" y="20.8">7</text>
<text x="365.1" y="20.8">8</text>
<text x="28.3" y="35">A</text>
<text x="390.3" y="35">A</text>
<text x="28.3" y="80.9">B</text>
<text x="390.3" y="80.9">B</text>
<text x="28.3" y="126.8">C</text>
<text x="390.3" y="126.8">C</text>
<text x="28.3" y="172.5">D</text>
<text x="390.3" y="172.5">D</text>
<text x="28.3" y="218.4">E</text>
<text x="390.3" y="218.4">E</text>
<text x="28.3" y="264.1">F</text>
<text x="390.3" y="264.1">F</text>
<text x="44.7" y="279.4">1</text>
<text x="90.3" y="279.4">2</text>
<text x="136" y="279.2">3</text>
<text x="181.9" y="279.4">4</text>
<text x="227.6" y="279.2">5</text>
<text x="273.5" y="279.4">6</text>
<text x="319.2" y="279.4">7</text>
<text x="365.1" y="279.4">8</text>
</g>
<g font-size="4.1">
<text x="146" y="50.8">RTL25-AM-7B2-A2 RTL25-AM-7B2-A2</text>
<text x="298.2" y="227.2">ALL DIMENSIONS ARE IN MM</text>
<text x="275.5" y="262.3">Pneumatic Circuit Loading</text>
</g>
<g font-size="3.8">
<text x="224.4" y="51">CXSJM15-20-M9PL</text>
<text x="262.6" y="50.5">CXSJM15-20-M9PL</text>
</g>
<g font-size="3.2">
<text x="355.4" y="225.5">SIZE</text>
<text x="220.1" y="236.5">REV.</text>
<text x="230.5" y="236.7">DATE</text>
<text x="243.5" y="236.5">NAME</text>
<text x="265.7" y="236.5">CHANGES</text>
<text x="220.6" y="241.3">SURFACE FINISH</text>
<text x="261.5" y="241.3">GENERAL TOLERANCE</text>
<text x="261.3" y="250.8">DRAWN</text>
<text x="292.1" y="250.6">CHECKED</text>
<text x="323.8" y="250.6">APPROVED</text>
<text x="355.4" y="250.6">PART CLASS</text>
<text x="261.8" y="262.3">TITLE</text>
<text x="337" y="260.8">DRAWING NO.</text>
<text x="336.8" y="269.6">SCALE</text>
<text x="348.8" y="269.6">REV.</text>
<text x="358.8" y="269.6">ORIGIN DATE</text>
<text x="379.5" y="269.6">SHEET</text>
<text x="261.3" y="271.3">MODEL</text>
</g>
<g font-size="3">
<text x="291.8" y="233.3">HEAT TREATMENT</text>
<text x="337" y="233.3">MATERIAL</text>
<text x="337.3" y="241.1">WEIGHT</text>
</g>
<g font-size="2.7">
<text x="356.6" y="228.8">A3</text>
<text x="262.6" y="245.2">OPEN DIMENSIONS AS PER IS:2102 - FINE</text>
<text x="262.6" y="254.2">SJ</text>
<text x="292.4" y="254.2">JJ</text>
<text x="338.2" y="273.3">1:2</text>
<text x="360" y="273.5">3/21/2026</text>
</g>
<text font-size="2.3" x="323.4" y="202.9">Page 2</text>
<g font-size="2">
<text x="230.8" y="264.3">COMPLEXITY SIMPLIFIED</text>
<text x="379.6" y="273.3">1 OF 4</text>
</g>
<g font-size="1.7">
<text x="292.4" y="213.2">REFER TO PRODUCTION NOTICE ISO 16016</text>
<text x="292.4" y="215.7">The reproduction, distribution and utilization of this document as well as the communication of its contents to others</text>
<text x="292.4" y="218.1">without express authorization is prohibited. Offenders will be held liable for the payment damages. Alrights reserved</text>
<text x="292.4" y="220.6">in the event of the grant of the patent , utility model or design.</text>
</g>
<g font-size="1.6">
<text x="312.1" y="158.7">Spare</text>
<text x="328.3" y="159">Spare</text>
<text x="92.6" y="206.4">FRL UNIT</text>
</g>
<g font-size="1.5">
<text x="245.2" y="77.2">2</text>
<text x="271.4" y="77.7">2</text>
<text x="92.3" y="81.9">2</text>
<text x="133.3" y="80.1">2</text>
<text x="167.6" y="80.4">2</text>
<text x="202.4" y="80.4">2</text>
<text x="245" y="89.1">1</text>
<text x="271.3" y="89.7">1</text>
<text x="92.1" y="94">1</text>
<text x="133.1" y="92.1">1</text>
<text x="142.7" y="90.8">2</text>
<text x="167.6" y="92.3">1</text>
<text x="178.6" y="91.4">2</text>
<text x="202.2" y="92.3">1</text>
<text x="210.8" y="93.6">2</text>
<text x="254.8" y="92.1">2</text>
<text x="283.6" y="93.3">2</text>
<text x="100.6" y="97.5">2</text>
<text x="142.6" y="102.8">1</text>
<text x="178.6" y="103.5">1</text>
<text x="210.7" y="105.7">1</text>
<text x="254.7" y="104">1</text>
<text x="283.6" y="105.3">1</text>
<text x="100.6" y="109.5">1</text>
<text x="123.8" y="134.8" transform="rotate(-90 123.8 134.8)">2</text>
<text x="133.1" y="137.5" transform="rotate(-90 133.1 137.5)">1</text>
<text x="133.1" y="134.8" transform="rotate(-90 133.1 134.8)">3</text>
<text x="152.9" y="134.8" transform="rotate(-90 152.9 134.8)">2</text>
<text x="162.4" y="137.5" transform="rotate(-90 162.4 137.5)">1</text>
<text x="162.4" y="134.8" transform="rotate(-90 162.4 134.8)">3</text>
<text x="184.1" y="137.7" transform="rotate(-90 184.1 137.7)">2</text>
<text x="193.4" y="137.7" transform="rotate(-90 193.4 137.7)">3</text>
<text x="214.2" y="138" transform="rotate(-90 214.2 138)">2</text>
<text x="223.5" y="138" transform="rotate(-90 223.5 138)">3</text>
<text x="263.1" y="135.1" transform="rotate(-90 263.1 135.1)">2</text>
<text x="272.5" y="137.8" transform="rotate(-90 272.5 137.8)">1</text>
<text x="272.5" y="135.1" transform="rotate(-90 272.5 135.1)">3</text>
<text x="287" y="135.1" transform="rotate(-90 287 135.1)">2</text>
<text x="296.5" y="137.8" transform="rotate(-90 296.5 137.8)">1</text>
<text x="296.5" y="135.1" transform="rotate(-90 296.5 135.1)">3</text>
<text x="309" y="135.1" transform="rotate(-90 309 135.1)">2</text>
<text x="318.5" y="137.8" transform="rotate(-90 318.5 137.8)">1</text>
<text x="318.5" y="135.1" transform="rotate(-90 318.5 135.1)">3</text>
<text x="326" y="134.8" transform="rotate(-90 326 134.8)">2</text>
<text x="335.3" y="137.5" transform="rotate(-90 335.3 137.5)">1</text>
<text x="335.3" y="134.8" transform="rotate(-90 335.3 134.8)">3</text>
<text x="123.8" y="139.9" transform="rotate(-90 123.8 139.9)">4</text>
<text x="133.1" y="140" transform="rotate(-90 133.1 140)">5</text>
<text x="152.9" y="139.9" transform="rotate(-90 152.9 139.9)">4</text>
<text x="162.4" y="140" transform="rotate(-90 162.4 140)">5</text>
<text x="184.1" y="142.9" transform="rotate(-90 184.1 142.9)">4</text>
<text x="193.4" y="142.9" transform="rotate(-90 193.4 142.9)">5</text>
<text x="193.4" y="140.4" transform="rotate(-90 193.4 140.4)">1</text>
<text x="214.2" y="143.1" transform="rotate(-90 214.2 143.1)">4</text>
<text x="223.5" y="143.2" transform="rotate(-90 223.5 143.2)">5</text>
<text x="223.5" y="140.7" transform="rotate(-90 223.5 140.7)">1</text>
<text x="263.1" y="140.2" transform="rotate(-90 263.1 140.2)">4</text>
<text x="272.5" y="140.4" transform="rotate(-90 272.5 140.4)">5</text>
<text x="287" y="140.2" transform="rotate(-90 287 140.2)">4</text>
<text x="296.5" y="140.4" transform="rotate(-90 296.5 140.4)">5</text>
<text x="309" y="140.2" transform="rotate(-90 309 140.2)">4</text>
<text x="318.5" y="140.4" transform="rotate(-90 318.5 140.4)">5</text>
<text x="326" y="139.9" transform="rotate(-90 326 139.9)">4</text>
<text x="335.3" y="140" transform="rotate(-90 335.3 140)">5</text>
<text x="81.1" y="198.3">1</text>
<text x="106.8" y="198.3">2</text>
</g>
<g font-size="1.4">
<text x="111.9" y="49.6">CDUJB10-30DM-F8PL2 (CDUJB10-30DM-F8PL)</text>
<text x="258.6" y="255.9">R</text>
</g>
<text font-size="1.1" x="77.6" y="48.8">CDUJB10-30DM-F8PL2 (CDUJB10-30DM-F8PL)</text>
</svg>
